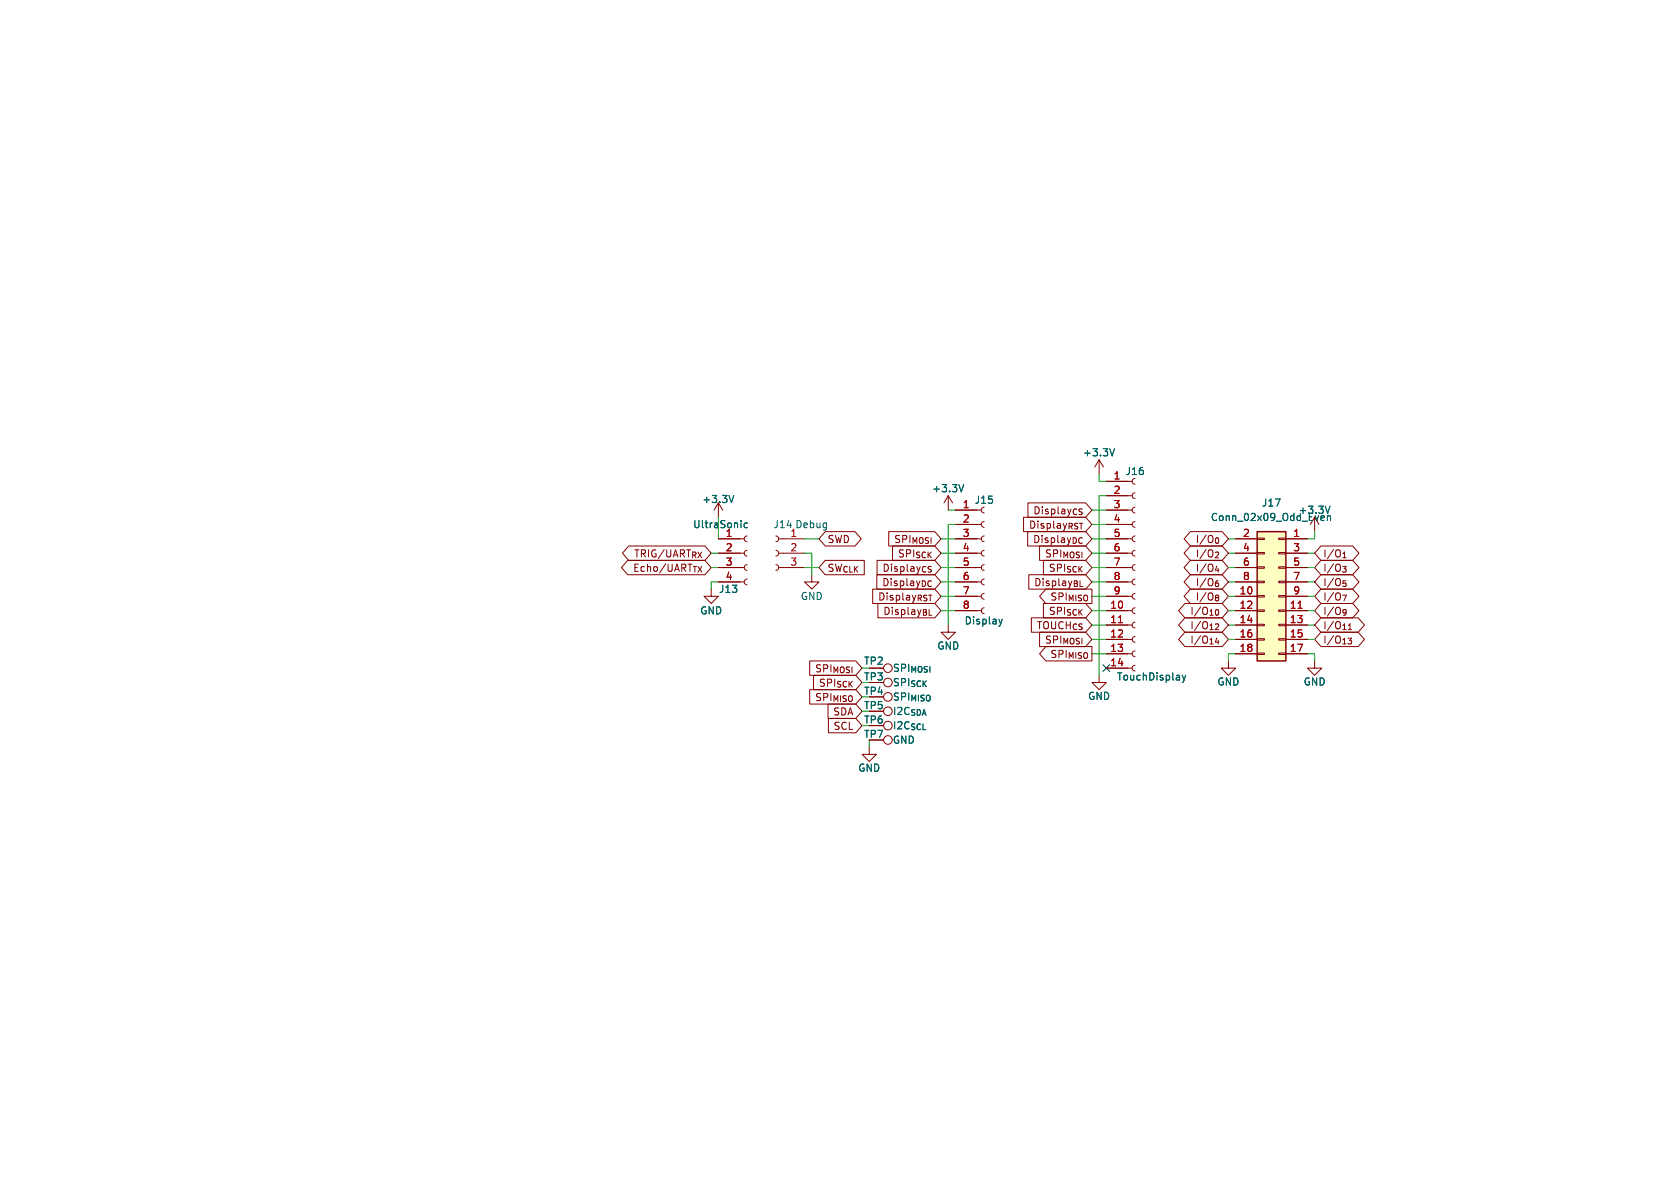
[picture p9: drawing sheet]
<svg xmlns="http://www.w3.org/2000/svg" width="297mm" height="210mm" viewBox="0 0 297 210" stroke-linecap="round" stroke-linejoin="round" font-family="sans-serif">
<g fill="none" stroke="#840000" stroke-width=".18">
<path d="M127 88.9l-.8 1.3M127 88.9l.8 1.3M127 88.9v2.5M127 95.3h4.6M127 97.8h4.6M132.1 94.7l-.4 .2-.1 .4 .1 .3 .4 .2M132.1 97.3l-.4 .1-.1 .4 .1 .3 .4 .2M132.1 99.8l-.4 .2-.1 .3 .1 .4 .4 .1M137.2 94.7l.3 .2 .2 .4-.2 .3-.3 .2M137.2 97.3l.3 .1 .2 .4-.2 .3-.3 .2M137.2 99.8l.3 .2 .2 .3-.2 .4-.3 .1M137.7 95.3h4.5"/>
<path d="M137.7 97.8h4.5M167.6 87.6l-.7 1.3M167.6 87.6l.8 1.3M167.6 87.6v2.6M168.9 95.3h4.6M168.9 97.8h4.6M168.9 90.2h4.6M168.9 92.7h4.6M174 89.7l-.4 .1-.1 .4 .1 .3 .4 .2M174 92.2l-.4 .2-.1 .3 .1 .4 .4 .1M174 94.7l-.4 .2-.1 .4 .1 .3 .4 .2M174 97.3l-.4 .1-.1 .4 .1 .3 .4 .2"/>
<path d="M174 99.8l-.4 .2-.1 .3 .1 .4 .4 .1M194.3 81.3l-.8 1.3M194.3 81.3l.8 1.3M194.3 81.3v2.5M195.6 95.3h4.6M195.6 97.8h4.6M195.6 85.1h4.6M195.6 87.6h4.6M195.6 90.2h4.6M195.6 92.7h4.6M200.7 84.6l-.4 .1-.1 .4 .1 .3 .4 .2M200.7 87.1l-.4 .2-.1 .3 .1 .4 .4 .1"/>
<path d="M200.7 89.7l-.4 .1-.1 .4 .1 .3 .4 .2M200.7 92.2l-.4 .2-.1 .3 .1 .4 .4 .1M200.7 94.7l-.4 .2-.1 .4 .1 .3 .4 .2M200.7 97.3l-.4 .1-.1 .4 .1 .3 .4 .2M200.7 99.8l-.4 .2-.1 .3 .1 .4 .4 .1M125.7 104.1v1.3h1.3l-1.3 1.3-1.2-1.3h1.2M127 100.3h4.6M127 102.9h4.6M132.1 102.4l-.4 .1-.1 .4 .1 .3 .4 .2M137.7 100.3h4.5M143.5 101.6v1.3h1.3l-1.3 1.2-1.3-1.2h1.3M167.6 110.5v1.3h1.3l-1.3 1.2-1.2-1.2h1.2"/>
<path d="M168.9 100.3h4.6M168.9 102.9h4.6M168.9 105.4h4.6M168.9 108h4.6M174 102.4l-.4 .1-.1 .4 .1 .3 .4 .2M174 104.9l-.4 .2-.1 .3 .1 .4 .4 .1M174 107.4l-.4 .2-.1 .4 .1 .3 .4 .2M195.6 100.3h4.6M195.6 102.9h4.6M195.6 105.4h4.6M195.6 108h4.6M195.6 110.5h4.6"/>
<path d="M195.6 113h4.6M195.6 115.6h4.6M195.6 118.1h4.6M200.7 102.4l-.4 .1-.1 .4 .1 .3 .4 .2M200.7 104.9l-.4 .2-.1 .3 .1 .4 .4 .1M200.7 107.4l-.4 .2-.1 .4 .1 .3 .4 .2M200.7 110l-.4 .1-.1 .4 .1 .3 .4 .2M200.7 112.5l-.4 .2-.1 .3 .1 .4 .4 .1M200.7 115.1l-.4 .1-.1 .4 .1 .3 .4 .2M200.7 117.6l-.4 .2-.1 .3 .1 .4 .4 .1"/>
<circle cx="157" cy="118.1" r=".76"/>
<circle cx="157" cy="120.6" r=".76"/>
<circle cx="157" cy="123.2" r=".76"/>
<circle cx="157" cy="125.7" r=".76"/>
<circle cx="157" cy="128.3" r=".76"/>
<circle cx="157" cy="130.8" r=".76"/>
</g>
<path d="M197 79.3l-.4 1.3M129.7 87.6l-.4 1.2M132.2 92.5l-.4-.1-.2 .3 .1 .5h.5M170.4 85.7l-.5 1.2M176.6 109.5l.3 .8M176.9 110.3l-.1 .3M177.2 109.5l-.3 .8M209 119.4l.3 .8M209.6 119.4l-.3 .8M209.3 120.2l-.3 .4" fill="none" stroke="#006464" stroke-width=".18"/>
<path d="M197.7 110.1h.8" fill="none" stroke="#a90000" stroke-width=".18"/>
<path d="M222.2 94h5.1v22.8h-5.1z" fill="#ffffc2"/>
<path d="M222.2 94h5.1v22.8h-5.1z" fill="none" stroke="#840000" stroke-width=".25"/>
<g fill="none" stroke="#840000" stroke-width=".18">
<path d="M111 99.1h13.6l1.1 1.2-1.1 1.3h-13.6l-1.1-1.3zM111.2 96.5h13.4l1.1 1.3-1.1 1.3h-13.4l-1.2-1.3zM127 95.3h3.8M127 97.8h3.8M145.9 99.1h6.9v2.5h-6.9l-1.1-1.3zM145.9 94h5.3l1.1 1.3-1.1 1.2h-5.3l-1.1-1.2zM155.1 99.1h10.2l1.1 1.2-1.1 1.3h-10.2zM157.1 94h8.2l1.1 1.3-1.1 1.2h-8.2zM157.8 96.5h7.5l1.1 1.3-1.1 1.3h-7.5zM168.9 95.3h3.8M168.9 97.8h3.8M168.9 90.2h3.8"/>
<path d="M168.9 92.7h3.8M181 91.4h10.9l1.1 1.3-1.1 1.3h-10.9zM181.7 94h10.2l1.1 1.3-1.1 1.2h-10.2zM181.7 88.9h10.2l1.1 1.3-1.1 1.2h-10.2zM183.8 96.5h8.1l1.1 1.3-1.1 1.3h-8.1zM184.5 99.1h7.4l1.1 1.2-1.1 1.3h-7.4zM195.6 95.3h3.8M195.6 97.8h3.8M195.6 85.1h3.8M195.6 87.6h3.8M195.6 90.2h3.8M195.6 92.7h3.8"/>
<path d="M210.4 94h5.7l1.1 1.3-1.1 1.2h-5.7l-1.1-1.2zM210.4 96.5h5.7l1.1 1.3-1.1 1.3h-5.7l-1.1-1.3zM210.4 99.1h5.7l1.1 1.2-1.1 1.3h-5.7l-1.1-1.3zM218.4 95.3h3.8M218.4 97.8h3.8M222.2 95.1h1.3v.3h-1.3zM222.2 97.7h1.3v.2h-1.3zM226.1 95.1h1.2v.3h-1.2zM226.1 97.7h1.2v.2h-1.2zM227.3 95.3h3.8M227.3 97.8h3.8M232.4 91.4v2.6"/>
<path d="M233.5 99.1h5.6l1.2 1.2-1.2 1.3h-5.6l-1.1-1.3zM233.5 96.5h5.6l1.2 1.3-1.2 1.3h-5.6l-1.1-1.3zM127 100.3h3.8M127 102.9h3.8M143.1 116.8h8.2l1.1 1.3-1.1 1.3h-8.2zM143.8 119.4h7.5l1.1 1.3-1.1 1.2h-7.5zM154.3 104.1h11l1.1 1.3-1.1 1.3h-11zM155 101.6h10.3l1.1 1.3-1.1 1.2h-10.3zM155.2 106.7h10.1l1.1 1.3-1.1 1.2h-10.1zM168.9 100.3h3.8M168.9 102.9h3.8M168.9 105.4h3.8"/>
<path d="M168.9 108h3.8M181.9 101.6h10l1.1 1.3-1.1 1.2h-10zM182.3 109.2h9.6l1.1 1.3-1.1 1.3h-9.6zM183.8 111.8h8.1l1.1 1.2-1.1 1.3h-8.1zM184.5 106.7h7.4l1.1 1.3-1.1 1.2h-7.4zM184.9 114.3h8.1v2.5h-8.1l-1.1-1.2zM184.9 104.1h8.1v2.6h-8.1l-1.1-1.3zM194.3 119.4v1.3h1.3l-1.3 1.2-1.3-1.2h1.3M195.6 100.3h3.8M195.6 102.9h3.8M195.6 105.4h3.8M195.6 108h3.8"/>
<path d="M195.6 110.5h3.8M195.6 113h3.8M195.6 115.6h3.8M195.6 118.1h3.8M209.5 111.8h6.6l1.1 1.2-1.1 1.3h-6.6l-1.1-1.3zM209.5 109.2h6.6l1.1 1.3-1.1 1.3h-6.6l-1.1-1.3zM209.5 106.7h6.6l1.1 1.3-1.1 1.2h-6.6l-1.1-1.2zM210.4 101.6h5.7l1.1 1.3-1.1 1.2h-5.7l-1.1-1.2zM210.4 104.1h5.7l1.1 1.3-1.1 1.3h-5.7l-1.1-1.3zM217.2 116.8v1.3h1.2l-1.2 1.3-1.3-1.3h1.3M218.4 100.3h3.8M218.4 102.9h3.8"/>
<path d="M218.4 105.4h3.8M218.4 108h3.8M218.4 110.5h3.8M218.4 113h3.8M218.4 115.6h3.8M222.2 100.2h1.3v.3h-1.3zM222.2 102.7h1.3v.3h-1.3zM222.2 105.3h1.3v.2h-1.3zM222.2 107.8h1.3v.3h-1.3zM222.2 110.4h1.3v.2h-1.3zM222.2 112.9h1.3v.3h-1.3zM222.2 115.4h1.3v.3h-1.3z"/>
<path d="M226.1 100.2h1.2v.3h-1.2zM226.1 102.7h1.2v.3h-1.2zM226.1 105.3h1.2v.2h-1.2zM226.1 107.8h1.2v.3h-1.2zM226.1 110.4h1.2v.2h-1.2zM226.1 112.9h1.2v.3h-1.2zM226.1 115.4h1.2v.3h-1.2zM227.3 100.3h3.8M227.3 102.9h3.8M227.3 105.4h3.8M227.3 108h3.8M227.3 110.5h3.8"/>
<path d="M227.3 113h3.8M227.3 115.6h3.8M232.4 116.8v1.3h1.3l-1.3 1.3-1.3-1.3h1.3M233.5 111.8h6.6l1.1 1.2-1.1 1.3h-6.6l-1.1-1.3zM233.5 104.1h5.6l1.2 1.3-1.2 1.3h-5.6l-1.1-1.3zM233.5 109.2h6.6l1.1 1.3-1.1 1.3h-6.6l-1.1-1.3zM233.5 106.7h5.6l1.2 1.3-1.2 1.2h-5.6l-1.1-1.2zM233.5 101.6h5.6l1.2 1.3-1.2 1.2h-5.6l-1.1-1.2zM143.1 121.9h8.2l1.1 1.3-1.1 1.3h-8.2zM146.4 124.5h4.9l1.1 1.2-1.1 1.3h-4.9zM146.4 127h4.9l1.1 1.3-1.1 1.2h-4.9zM153.7 132.1v1.3h1.2l-1.2 1.2-1.3-1.2h1.3"/>
</g>
<path d="M197.7 110.1h.8M229.5 107.5h.7" fill="none" stroke="#a90000" stroke-width=".18"/>
<g fill="none" stroke="#006464" stroke-width=".18">
<path d="M197 79.3l-.4 1.3M129.7 87.6l-.4 1.2M132.2 92.5l-.4-.1-.2 .3 .1 .5h.5M170.4 85.7l-.5 1.2M234.1 92h-.4M234.7 91.2v.8M234.7 91.3l.2-.1h.3v.8M235.1 89.5l-.4 1.2M176.6 109.5l.3 .8M176.9 110.3l-.1 .3M177.2 109.5l-.3 .8M209 119.4l.3 .8"/>
<path d="M209.6 119.4l-.3 .8M209.3 120.2l-.3 .4"/>
</g>
<g fill="none" stroke="#009600" stroke-width=".18">
<path d="M125.7 97.8h1.3M127 91.4v3.9M142.2 97.8h1.3v3.8M142.2 95.3h2.6M166.4 97.8h2.5M166.4 95.3h2.5M167.6 90.2h1.3M168.9 92.7h-1.3v17.8M193 97.8h2.6M193 95.3h2.6M193 92.7h2.6M193 90.2h2.6"/>
<path d="M194.3 83.8v1.3h1.3M195.6 87.6h-1.3v31.8M217.2 97.8h1.2M217.2 95.3h1.2M231.1 97.8h1.3M232.4 94v1.3h-1.3M125.7 100.3h1.3M127 102.9h-1.3v1.2M142.2 100.3h2.6M166.4 102.9h2.5M166.4 100.3h2.5M166.4 108h2.5"/>
<path d="M166.4 105.4h2.5M193 102.9h2.6M193 100.3h2.6M193 108h2.6M193 110.5h2.6M193 113h2.6M217.2 102.9h1.2M217.2 100.3h1.2M217.2 108h1.2M217.2 110.5h1.2M217.2 105.4h1.2M217.2 113h1.2"/>
<path d="M218.4 115.6h-1.2v1.2M231.1 102.9h1.3M231.1 115.6h1.3v1.2M231.1 100.3h1.3M231.1 108h1.3M231.1 110.5h1.3M231.1 105.4h1.3M231.1 113h1.3M153.7 130.8v1.3"/>
</g>
<path d="M195 117.5l1.2 1.2M196.2 117.5l-1.2 1.2" fill="none" stroke="#000084" stroke-width=".18"/>
<g font-size="1.8" fill="#006464">
<text x="191.4" y="80.9">+3.3V</text>
<text x="124.1" y="89.1">+3.3V</text>
<text x="164.7" y="87.2">+3.3V</text>
<text x="172.2" y="89.3">J15</text>
<text x="198.9" y="84.2">J16</text>
<text x="223" y="89.8">J17</text>
<text x="122.4" y="93.6">UltraSonic</text>
<text x="136.6" y="93.6">J14 Debug</text>
<text x="214" y="92.3">Conn_02x09_Odd_Even</text>
<text x="229.5" y="91">+3.3V</text>
<text x="127" y="105">J13</text>
<text x="141.5" y="106.3">GND</text>
<text x="123.7" y="108.8">GND</text>
<text x="170.4" y="110.6">Display</text>
<text x="157.7" y="119">SPI_{MOSI}</text>
<text x="165.6" y="115">GND</text>
<text x="157.7" y="121.5">SPI_{SCK}</text>
<text x="157.7" y="124.1">SPI_{MISO}</text>
<text x="192.3" y="123.9">GND</text>
<text x="197.4" y="120.5">TouchDisplay</text>
<text x="215.1" y="121.4">GND</text>
<text x="230.4" y="121.4">GND</text>
<text x="157.7" y="131.7">GND</text>
<text x="157.7" y="129.1">I2C_{SCL}</text>
<text x="157.7" y="126.6">I2C_{SDA}</text>
<text x="151.6" y="136.6">GND</text>
</g>
<g font-size="1.8" fill="#a90000">
<text x="170.1" y="89.9">1</text>
<text x="196.8" y="84.8">1</text>
<text x="196.8" y="87.4">2</text>
<text x="196.8" y="89.9">3</text>
<text x="128.2" y="95">1</text>
<text x="139.6" y="95">1</text>
<text x="170.1" y="92.5">2</text>
<text x="170.1" y="95">3</text>
<text x="196.8" y="92.5">4</text>
<text x="196.8" y="95">5</text>
<text x="219.6" y="95">2</text>
<text x="228.5" y="95">1</text>
<text x="128.2" y="97.5">2</text>
<text x="128.2" y="100.1">3</text>
<text x="139.6" y="97.5">2</text>
<text x="139.6" y="100.1">3</text>
<text x="170.1" y="97.5">4</text>
<text x="170.1" y="100.1">5</text>
<text x="196.8" y="97.5">6</text>
<text x="196.8" y="100.1">7</text>
<text x="219.6" y="97.5">4</text>
<text x="219.6" y="100.1">6</text>
<text x="228.5" y="97.5">3</text>
<text x="228.5" y="100.1">5</text>
<text x="128.2" y="102.6">4</text>
<text x="170.1" y="102.6">6</text>
<text x="170.1" y="105.2">7</text>
<text x="170.1" y="107.7">8</text>
<text x="196.2" y="107.7">10</text>
<text x="196.8" y="102.6">8</text>
<text x="196.8" y="105.2">9</text>
<text x="219" y="105.2">10</text>
<text x="219" y="107.7">12</text>
<text x="219.6" y="102.6">8</text>
<text x="227.9" y="107.7">11</text>
<text x="228.5" y="102.6">7</text>
<text x="228.5" y="105.2">9</text>
<text x="196.2" y="110.2">11</text>
<text x="196.2" y="112.8">12</text>
<text x="219" y="110.2">14</text>
<text x="219" y="112.8">16</text>
<text x="227.9" y="110.2">13</text>
<text x="227.9" y="112.8">15</text>
<text x="196.2" y="115.3">13</text>
<text x="196.2" y="117.9">14</text>
<text x="219" y="115.3">18</text>
<text x="227.9" y="115.3">17</text>
</g>
<g font-size="1.8" fill="#840000">
<text x="181.8" y="93.7">Display_{RST}</text>
<text x="182.5" y="91.1">Display_{CS}</text>
<text x="111.8" y="101.3">Echo/UART_{TX}</text>
<text x="112" y="98.7">TRIG/UART_{RX}</text>
<text x="146.2" y="101.3">SW_{CLK} Display_{CS}</text>
<text x="146.2" y="96.2">SWD</text>
<text x="157.9" y="96.2">SPI_{MOSI}</text>
<text x="158.6" y="98.7">SPI_{SCK}</text>
<text x="182.5" y="96.2">Display_{DC}</text>
<text x="184.6" y="98.7">SPI_{MOSI}</text>
<text x="185.3" y="101.3">SPI_{SCK}</text>
<text x="211.3" y="96.2">I/O_{0}</text>
<text x="211.3" y="98.7">I/O_{2}</text>
<text x="211.3" y="101.3">I/O_{4}</text>
<text x="233.8" y="101.3">I/O_{3}</text>
<text x="233.8" y="98.7">I/O_{1}</text>
<text x="155.1" y="106.4">Display_{RST}</text>
<text x="155.8" y="103.8">Display_{DC}</text>
<text x="182.7" y="103.8">Display_{BL}</text>
<text x="211.3" y="103.8">I/O_{6}</text>
<text x="211.3" y="106.4">I/O_{8}</text>
<text x="233.8" y="106.4">I/O_{7}</text>
<text x="233.8" y="103.8">I/O_{5}</text>
<text x="156" y="108.9">Display_{BL}</text>
<text x="183.1" y="111.4">TOUCH_{CS}</text>
<text x="184.6" y="114">SPI_{MOSI}</text>
<text x="185.3" y="108.9">SPI_{SCK}</text>
<text x="210.3" y="114">I/O_{14}</text>
<text x="210.3" y="111.4">I/O_{12}</text>
<text x="210.3" y="108.9">I/O_{10}</text>
<text x="233.8" y="114">I/O_{13}</text>
<text x="233.8" y="111.4">I/O_{11}</text>
<text x="233.8" y="108.9">I/O_{9}</text>
<text x="144" y="119.1">SPI_{MOSI}</text>
<text x="152.7" y="117.7">TP2</text>
<text x="144" y="124.1">SPI_{MISO}</text>
<text x="144.6" y="121.6">SPI_{SCK}</text>
<text x="152.7" y="123">TP4</text>
<text x="152.7" y="120.5">TP3</text>
<text x="152.7" y="125.6">TP5</text>
<text x="147.2" y="126.7">SDA</text>
<text x="147.3" y="129.2">SCL</text>
<text x="152.7" y="130.7">TP7</text>
<text x="152.7" y="128.1">TP6</text>
</g>
<g font-size="1.8" fill="#009600">
<text x="185.5" y="106.4">SPI_{MISO}</text>
<text x="185.5" y="116.5">SPI_{MISO}</text>
</g>
</svg>
